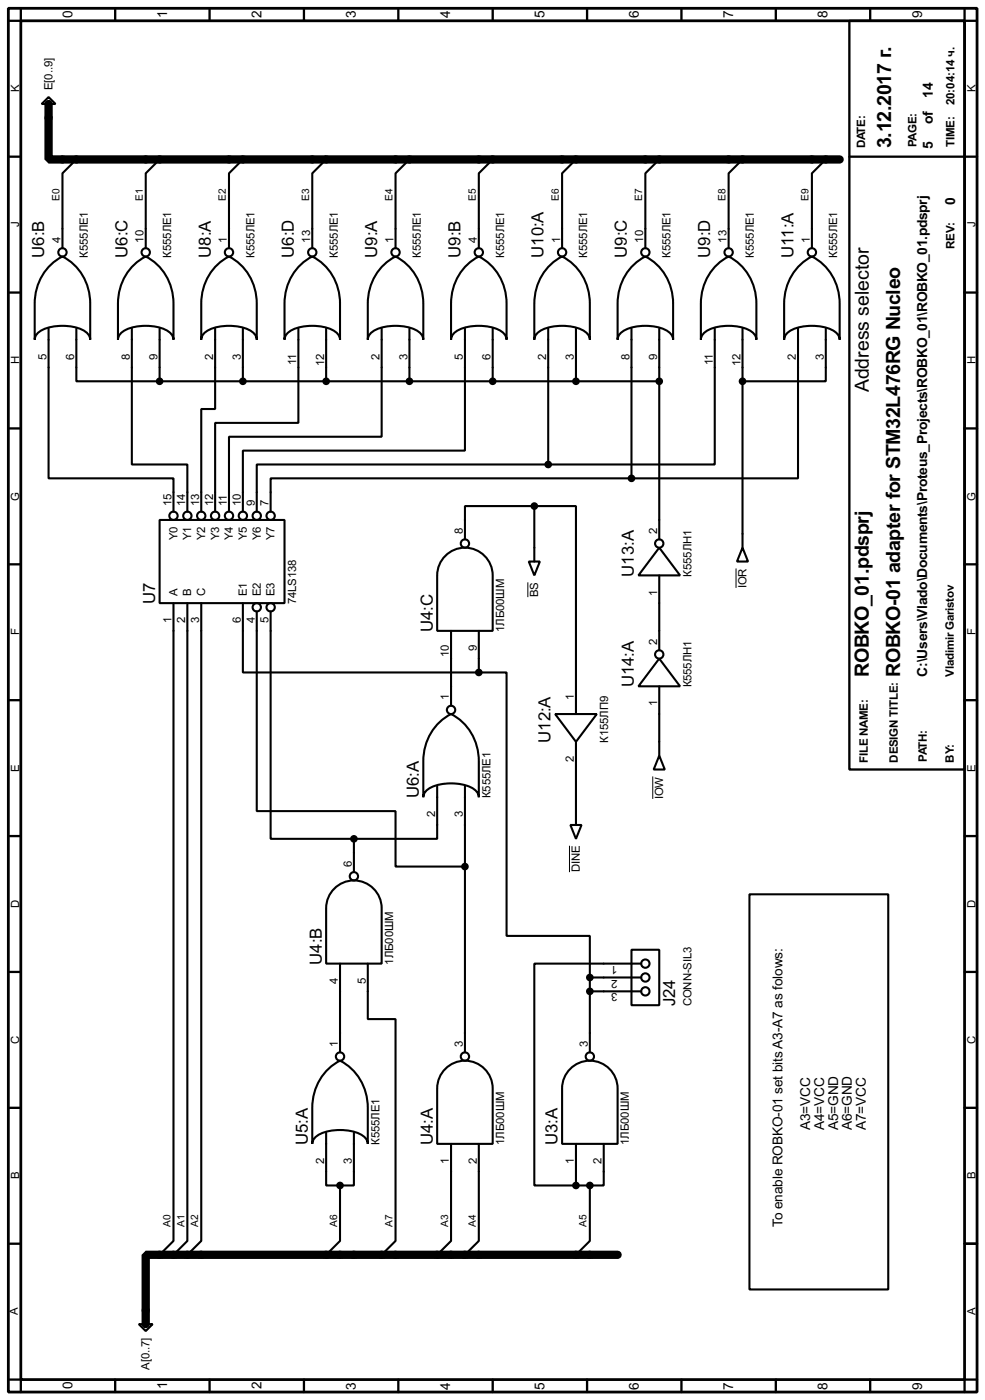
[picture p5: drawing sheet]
<svg xmlns="http://www.w3.org/2000/svg" width="180mm" height="256mm" viewBox="0 0 180 256" stroke-linecap="round" stroke-linejoin="round" font-family="sans-serif">
<path d="M1.5 1.5h177.3v253.5h-177.3zM3.8 3.8h172.7v248.9h-172.7z" fill="none" stroke="#000" stroke-width=".51"/>
<g fill="none" stroke="#000" stroke-width=".42">
<path d="M3.8 1.5v2.3h-2.3M21.1 1.5v2.3M38.4 1.5v2.3M55.6 1.5v2.3M72.9 1.5v2.3M90.2 1.5v2.3M107.4 1.5v2.3M124.7 1.5v2.3M142 1.5v2.3M155.4 3.8h21.1v137.2h-21.1zM159.3 1.5v2.3M176.5 1.5v2.3h2.3"/>
<path d="M1.5 28.7h2.3M155.4 28.7h23.4M1.5 53.6h2.3M176.5 53.6h2.3M1.5 78.5h2.3M176.5 78.5h2.3M1.5 103.4h2.3M176.5 103.4h2.3M1.5 128.3h2.3M176.5 128.3h2.3M1.5 153.2h2.3M176.5 153.2h2.3"/>
<path d="M1.5 178.1h2.3M176.5 178.1h2.3M1.5 202.9h2.3M176.5 202.9h2.3M1.5 227.8h2.3M176.5 227.8h2.3M1.5 252.7h2.3v2.3M21.1 252.7v2.3M38.4 252.7v2.3M55.6 252.7v2.3M72.9 252.7v2.3M90.2 252.7v2.3"/>
<path d="M107.4 252.7v2.3M124.7 252.7v2.3M142 252.7v2.3M159.3 252.7v2.3M178.8 252.7h-2.3v2.3"/>
</g>
<path d="M8.9 19v10.2h144.8M113 229.9h-86.3v12.7" fill="none" stroke="#000" stroke-width="1.5"/>
<g fill="none" stroke="#000" stroke-width=".38">
<path d="M8.9 17.8l1.3 1.2h-2.6zM14 29.2l-2.6 2.5v13.8M29.2 29.2l-2.5 2.5v13.8M44.4 29.2l-2.5 2.5v13.8M59.7 29.2l-2.6 2.5v13.8M74.9 29.2l-2.5 2.5v13.8M90.2 29.2l-2.6 2.5v13.8M105.4 29.2l-2.5 2.5v13.8M120.6 29.2l-2.5 2.5v13.8M135.9 29.2l-2.6 2.5v13.8M151.1 29.2l-2.5 2.5v13.8M9 48.8l1.5-1.3 .9-.5a9.5 9.5 0 0 1 5.1 8.6v6.6a2.2 2.2 0 0 0-1.5-1.8 9.2 9.2 0 0 0-7.8 .4l-.7 .9-.2 .5v-6.6a9.9 9.9 0 0 1 2.7-6.8z"/>
<path d="M24.2 48.8l1.6-1.3 .9-.5a9.5 9.5 0 0 1 5 8.6v6.6a2.2 2.2 0 0 0-1.4-1.8 9.2 9.2 0 0 0-7.8 .4l-.8 .9-.1 .5v-6.6a9.9 9.9 0 0 1 2.6-6.8zM39.5 48.8l1.5-1.3 .9-.5a9.5 9.5 0 0 1 5.1 8.6v6.6a2.2 2.2 0 0 0-1.5-1.8 9.2 9.2 0 0 0-7.8 .4l-.8 .9-.1 .5v-6.6a9.9 9.9 0 0 1 2.7-6.8zM54.7 48.8l1.6-1.3 .8-.5a9.5 9.5 0 0 1 5.1 8.6v6.6a2.2 2.2 0 0 0-1.5-1.8 9.2 9.2 0 0 0-7.8 .4l-.7 .9-.1 .5v-6.6a9.9 9.9 0 0 1 2.6-6.8zM69.9 48.8l1.6-1.3 .9-.5a9.5 9.5 0 0 1 5.1 8.6v6.6a2.2 2.2 0 0 0-1.5-1.8 9.2 9.2 0 0 0-7.8 .4l-.8 .9-.1 .5v-6.6a9.9 9.9 0 0 1 2.6-6.8zM85.2 48.8l1.5-1.3 .9-.5a9.5 9.5 0 0 1 5.1 8.6v6.6a2.2 2.2 0 0 0-1.5-1.8 9.2 9.2 0 0 0-7.8 .4l-.7 .9-.2 .5v-6.6a9.9 9.9 0 0 1 2.7-6.8zM100.4 48.8l1.6-1.3 .9-.5a9.5 9.5 0 0 1 5 8.6v6.6a2.2 2.2 0 0 0-1.4-1.8 9.2 9.2 0 0 0-7.8 .4l-.8 .9-.1 .5v-6.6a9.9 9.9 0 0 1 2.6-6.8zM115.7 48.8l1.5-1.3 .9-.5a9.5 9.5 0 0 1 5.1 8.6v6.6a2.2 2.2 0 0 0-1.5-1.8 9.2 9.2 0 0 0-7.8 .4l-.8 .9-.1 .5v-6.6a9.9 9.9 0 0 1 2.7-6.8zM130.9 48.8l1.6-1.3 .8-.5a9.5 9.5 0 0 1 5.1 8.6v6.6a2.2 2.2 0 0 0-1.5-1.8 9.2 9.2 0 0 0-7.8 .4l-.7 .9-.1 .5v-6.6a9.9 9.9 0 0 1 2.6-6.8zM146.1 48.8l1.6-1.3 .9-.5a9.5 9.5 0 0 1 5.1 8.6v6.6a2.2 2.2 0 0 0-1.5-1.8 9.2 9.2 0 0 0-7.8 .4l-.8 .9-.1 .5v-6.6a9.9 9.9 0 0 1 2.6-6.8zM8.9 60.2v27.4h22.8v6.1M14 60.2v9.6h15.2M24.1 60.2v24.9h10.2v8.6"/>
<path d="M29.2 69.8h91.4M29.2 60.2v9.6M39.4 60.2v14.7h-2.6v18.8M44.4 60.2v9.6M54.6 60.2v17.3h-15.2v16.2M59.7 60.2v9.6M69.8 60.2v19.8h-27.9v13.7M74.9 60.2v9.6M85.1 60.2v22.3h-40.7v11.2M90.2 60.2v9.6M100.3 60.2v24.9M105.4 60.2v9.6"/>
<path d="M115.6 60.2v27.4M120.6 60.2v38.6M130.8 60.2v24.9h-30.5M135.9 60.2v40.1M146 60.2v27.4h-30.4M151.1 60.2v9.6h-15.2M29.2 95.2h22.9v15.3h-22.9zM97.8 92.7h7.6v38.1M97.8 92.7h-12.7v6.1M97.8 92.7v10.2M100.3 85.1h-53.3v8.6M115.6 87.6h-66.1v6.1"/>
<path d="M31.7 110.5v116.8l-2.5 2.6M34.3 110.5v116.8l-2.6 2.6M36.8 110.5v116.8l-2.5 2.6M44.4 110.5v12.7h43.2M47 112v36.6h25.4v10.1h12.7M49.5 112v41.7h15.3M81.2 102.1a5.1 5.1 0 0 1 5.6-1.5 5.1 5.1 0 0 1 3.4 4.8v10.2h-10.2v-10.2a5.1 5.1 0 0 1 1.2-3.3zM82.5 115.6v13.7M87.6 115.6v7.6M96.8 102.9h2l-1 2.5zM120.6 100.3l3.9 5.1h-7.7zM120.6 105.4v13.7"/>
<path d="M135.9 100.3l1 2.6h-2zM80.1 132.6l1.6-1.3 .8-.5a9.5 9.5 0 0 1 5.1 8.6v6.6a2.2 2.2 0 0 0-1.5-1.8 9.2 9.2 0 0 0-7.8 .4l-.7 .9-.1 .5v-6.6a9.9 9.9 0 0 1 2.6-6.8zM87.6 123.2h5.1v48.2h15.2v7.7M101.6 130.8h7.6l-3.8 5.1zM105.4 135.9v15.2M120.6 120.6l3.9 5.1h-7.7zM120.6 138.4l1.1 2.6h-2.1zM120.6 125.7v12.7M64.8 153.7v6.1M80 144v9.7h-15.2M85.1 144v48.8M104.4 151.1h2l-1 2.6z"/>
<path d="M60.9 163.1a5.1 5.1 0 0 1 5.6-1.5 5.1 5.1 0 0 1 3.3 4.8v10.1h-10.1v-10.1a5.1 5.1 0 0 1 1.2-3.3zM62.2 176.5v16.3M67.3 176.5v10.2h5.1v40.6l-2.6 2.6M107.9 179.1v13.7M107.9 179.1h9.4M115.6 174h5v10.1h-5zM117.3 176.5h-19.5v40.7h7.6M137.2 163.8h25.4v72.4h-25.4zM59.8 196.1l1.5-1.3 .9-.5a9.5 9.5 0 0 1 5.1 8.6v6.6a2.2 2.2 0 0 0-1.5-1.8 9.2 9.2 0 0 0-7.8 .4l-.7 .9-.2 .5v-6.6a9.9 9.9 0 0 1 2.7-6.8zM81.2 196.1a5.1 5.1 0 0 1 5.6-1.5 5.1 5.1 0 0 1 3.4 4.8v10.1h-10.2v-10.1a5.1 5.1 0 0 1 1.2-3.3zM104.1 196.1a5.1 5.1 0 0 1 5.6-1.5 5.1 5.1 0 0 1 3.3 4.8v10.1h-10.1v-10.1a5.1 5.1 0 0 1 1.2-3.3zM107.9 181.6h9.4"/>
<path d="M59.7 207.5v9.7h2.5M62.2 217.2v10.1l-2.5 2.6M64.8 207.5v9.7h-2.6M82.5 209.5v17.8l-2.5 2.6M87.6 209.5v17.8l-2.5 2.6M105.4 217.2h2.5M105.4 209.5v7.7M107.9 217.2v10.1l-2.5 2.6M110.5 209.5v7.7h-2.6M25.4 242.6h2.5l-1.2 1.2z"/>
<circle cx="11.4" cy="46.2" r=".76"/>
<circle cx="26.7" cy="46.2" r=".76"/>
<circle cx="41.9" cy="46.2" r=".76"/>
<circle cx="57.1" cy="46.2" r=".76"/>
<circle cx="72.4" cy="46.2" r=".76"/>
<circle cx="87.6" cy="46.2" r=".76"/>
<circle cx="102.9" cy="46.2" r=".76"/>
<circle cx="118.1" cy="46.2" r=".76"/>
<circle cx="133.3" cy="46.2" r=".76"/>
<circle cx="148.6" cy="46.2" r=".76"/>
<circle cx="31.7" cy="94.5" r=".76"/>
<circle cx="34.3" cy="94.5" r=".76"/>
<circle cx="36.8" cy="94.5" r=".76"/>
<circle cx="39.4" cy="94.5" r=".76"/>
<circle cx="41.9" cy="94.5" r=".76"/>
<circle cx="44.4" cy="94.5" r=".76"/>
<circle cx="47" cy="94.5" r=".76"/>
<circle cx="49.5" cy="94.5" r=".76"/>
<circle cx="85.1" cy="99.6" r=".76"/>
<circle cx="120.6" cy="99.6" r=".76"/>
<circle cx="47" cy="111.3" r=".76"/>
<circle cx="49.5" cy="111.3" r=".76"/>
<circle cx="120.6" cy="119.9" r=".76"/>
<circle cx="82.5" cy="130" r=".76"/>
<circle cx="64.8" cy="160.5" r=".76"/>
<circle cx="118.1" cy="176.5" r=".76"/>
<circle cx="118.1" cy="179.1" r=".76"/>
<circle cx="62.2" cy="193.5" r=".76"/>
<circle cx="85.1" cy="193.5" r=".76"/>
<circle cx="107.9" cy="193.5" r=".76"/>
<circle cx="118.1" cy="181.6" r=".76"/>
</g>
<g fill="#000" stroke="#000" stroke-width=".38">
<circle cx="29.2" cy="69.8" r=".51"/>
<circle cx="44.4" cy="69.8" r=".51"/>
<circle cx="59.7" cy="69.8" r=".51"/>
<circle cx="74.9" cy="69.8" r=".51"/>
<circle cx="90.2" cy="69.8" r=".51"/>
<circle cx="105.4" cy="69.8" r=".51"/>
<circle cx="120.6" cy="69.8" r=".51"/>
<circle cx="135.9" cy="69.8" r=".51"/>
<circle cx="97.8" cy="92.7" r=".51"/>
<circle cx="100.3" cy="85.1" r=".51"/>
<circle cx="115.6" cy="87.6" r=".51"/>
<circle cx="87.6" cy="123.2" r=".51"/>
<circle cx="64.8" cy="153.7" r=".51"/>
<circle cx="85.1" cy="158.7" r=".51"/>
<circle cx="107.9" cy="179.1" r=".51"/>
<circle cx="107.9" cy="181.6" r=".51"/>
<circle cx="62.2" cy="217.2" r=".51"/>
<circle cx="105.4" cy="217.2" r=".51"/>
<circle cx="107.9" cy="217.2" r=".51"/>
</g>
<path d="M96.6 106.7v2.7M134.7 104.1v3.6M104.2 154.9v4.9M119.5 142.2v4.1" fill="none" stroke="#000" stroke-width=".18"/>
<g font-size="4">
<text x="163.1" y="27.2" transform="rotate(-90 163.1 27.2)">3.12.2017 г.</text>
<text x="159" y="71.9" transform="rotate(-90 159 71.9)">Address selector</text>
<text x="159" y="124" transform="rotate(-90 159 124)">ROBKO_01.pdsprj</text>
<text x="164.8" y="124" transform="rotate(-90 164.8 124)">ROBKO-01 adapter for STM32L476RG Nucleo</text>
</g>
<g font-size="3.4">
<text x="8.1" y="47.2" transform="rotate(-90 8.1 47.2)">U6:B</text>
<text x="23.3" y="47.2" transform="rotate(-90 23.3 47.2)">U6:C</text>
<text x="38.6" y="47.2" transform="rotate(-90 38.6 47.2)">U8:A</text>
<text x="53.8" y="47.2" transform="rotate(-90 53.8 47.2)">U6:D</text>
<text x="69" y="47.2" transform="rotate(-90 69 47.2)">U9:A</text>
<text x="84.3" y="47.2" transform="rotate(-90 84.3 47.2)">U9:B</text>
<text x="99.5" y="47.2" transform="rotate(-90 99.5 47.2)">U10:A</text>
<text x="114.7" y="47.2" transform="rotate(-90 114.7 47.2)">U9:C</text>
<text x="130" y="47.2" transform="rotate(-90 130 47.2)">U9:D</text>
<text x="145.2" y="47.2" transform="rotate(-90 145.2 47.2)">U11:A</text>
<text x="116" y="105.6" transform="rotate(-90 116 105.6)">U13:A</text>
<text x="28.4" y="110.7" transform="rotate(-90 28.4 110.7)">U7</text>
<text x="79.2" y="115.8" transform="rotate(-90 79.2 115.8)">U4:C</text>
<text x="116" y="125.9" transform="rotate(-90 116 125.9)">U14:A</text>
<text x="100.8" y="136.1" transform="rotate(-90 100.8 136.1)">U12:A</text>
<text x="76.7" y="146.2" transform="rotate(-90 76.7 146.2)">U6:A</text>
<text x="58.9" y="176.7" transform="rotate(-90 58.9 176.7)">U4:B</text>
<text x="123.6" y="184.3" transform="rotate(-90 123.6 184.3)">J24</text>
<text x="56.3" y="209.7" transform="rotate(-90 56.3 209.7)">U5:A</text>
<text x="79.2" y="209.7" transform="rotate(-90 79.2 209.7)">U4:A</text>
<text x="102" y="209.7" transform="rotate(-90 102 209.7)">U3:A</text>
</g>
<g font-size="2.8">
<text x="13.3" y="3.2" transform="rotate(-90 13.3 3.2)">0</text>
<text x="30.6" y="3.2" transform="rotate(-90 30.6 3.2)">1</text>
<text x="47.8" y="3.2" transform="rotate(-90 47.8 3.2)">2</text>
<text x="65.1" y="3.2" transform="rotate(-90 65.1 3.2)">3</text>
<text x="82.4" y="3.2" transform="rotate(-90 82.4 3.2)">4</text>
<text x="99.7" y="3.2" transform="rotate(-90 99.7 3.2)">5</text>
<text x="116.9" y="3.2" transform="rotate(-90 116.9 3.2)">6</text>
<text x="134.2" y="3.2" transform="rotate(-90 134.2 3.2)">7</text>
<text x="151.5" y="3.2" transform="rotate(-90 151.5 3.2)">8</text>
<text x="168.7" y="3.2" transform="rotate(-90 168.7 3.2)">9</text>
<text x="170.7" y="17.9" transform="rotate(-90 170.7 17.9)">14</text>
<text x="170.7" y="22.7" transform="rotate(-90 170.7 22.7)">of</text>
<text x="170.7" y="27.3" transform="rotate(-90 170.7 27.3)">5</text>
<text x="174.8" y="37.5" transform="rotate(-90 174.8 37.5)">0</text>
<text x="169.7" y="124" transform="rotate(-90 169.7 124)">C:\Users\Vlado\Documents\Proteus_Projects\ROBKO_01\ROBKO_01.pdsprj</text>
<text x="148.3" y="207" transform="rotate(-90 148.3 207)">A3=VCC</text>
<text x="150.8" y="207" transform="rotate(-90 150.8 207)">A4=VCC</text>
<text x="153.4" y="207" transform="rotate(-90 153.4 207)">A5=GND</text>
<text x="155.9" y="207" transform="rotate(-90 155.9 207)">A6=GND</text>
<text x="158.5" y="207" transform="rotate(-90 158.5 207)">A7=VCC</text>
<text x="143.2" y="224.8" transform="rotate(-90 143.2 224.8)">To enable ROBKO-01 set bits A3-A7 as folows:</text>
<text x="13.3" y="254.4" transform="rotate(-90 13.3 254.4)">0</text>
<text x="30.6" y="254.4" transform="rotate(-90 30.6 254.4)">1</text>
<text x="47.8" y="254.4" transform="rotate(-90 47.8 254.4)">2</text>
<text x="65.1" y="254.7" transform="rotate(-90 65.1 254.7)">3</text>
<text x="82.4" y="254.7" transform="rotate(-90 82.4 254.7)">4</text>
<text x="99.7" y="254.7" transform="rotate(-90 99.7 254.7)">5</text>
<text x="116.9" y="254.7" transform="rotate(-90 116.9 254.7)">6</text>
<text x="134.2" y="254.7" transform="rotate(-90 134.2 254.7)">7</text>
<text x="151.5" y="254.7" transform="rotate(-90 151.5 254.7)">8</text>
<text x="168.7" y="254.7" transform="rotate(-90 168.7 254.7)">9</text>
</g>
<g font-size="2.4">
<text x="174.7" y="19.3" transform="rotate(-90 174.7 19.3)">20:04:14 ч.</text>
<text x="158.3" y="27.2" transform="rotate(-90 158.3 27.2)">DATE:</text>
<text x="167.7" y="26.9" transform="rotate(-90 167.7 26.9)">PAGE:</text>
<text x="174.7" y="26.9" transform="rotate(-90 174.7 26.9)">TIME:</text>
<text x="174.7" y="45.6" transform="rotate(-90 174.7 45.6)">REV:</text>
<text x="174.6" y="124" transform="rotate(-90 174.6 124)">Vladimir Garistov</text>
<text x="158.8" y="139.7" transform="rotate(-90 158.8 139.7)">FILE NAME:</text>
<text x="164.3" y="139.7" transform="rotate(-90 164.3 139.7)">DESIGN TITLE:</text>
<text x="169.6" y="139.6" transform="rotate(-90 169.6 139.6)">PATH:</text>
<text x="174.6" y="139.7" transform="rotate(-90 174.6 139.7)">BY:</text>
</g>
<g font-size="2.3">
<text x="3.5" y="16.9" transform="rotate(-90 3.5 16.9)">K</text>
<text x="9.6" y="16.5" transform="rotate(-90 9.6 16.5)">E[0..9]</text>
<text x="178.5" y="16.9" transform="rotate(-90 178.5 16.9)">K</text>
<text x="3.5" y="41.7" transform="rotate(-90 3.5 41.7)">J</text>
<text x="178.5" y="41.7" transform="rotate(-90 178.5 41.7)">J</text>
<text x="11" y="44.5" transform="rotate(-90 11 44.5)">4</text>
<text x="16.1" y="47.2" transform="rotate(-90 16.1 47.2)">К555ЛЕ1</text>
<text x="26.3" y="44.5" transform="rotate(-90 26.3 44.5)">10</text>
<text x="31.3" y="47.2" transform="rotate(-90 31.3 47.2)">К555ЛЕ1</text>
<text x="41.5" y="44.5" transform="rotate(-90 41.5 44.5)">1</text>
<text x="46.6" y="47.2" transform="rotate(-90 46.6 47.2)">К555ЛЕ1</text>
<text x="56.8" y="44.5" transform="rotate(-90 56.8 44.5)">13</text>
<text x="61.8" y="47.2" transform="rotate(-90 61.8 47.2)">К555ЛЕ1</text>
<text x="72" y="44.5" transform="rotate(-90 72 44.5)">1</text>
<text x="77" y="47.2" transform="rotate(-90 77 47.2)">К555ЛЕ1</text>
<text x="87.2" y="44.5" transform="rotate(-90 87.2 44.5)">4</text>
<text x="92.2" y="47.2" transform="rotate(-90 92.2 47.2)">К555ЛЕ1</text>
<text x="102.5" y="44.5" transform="rotate(-90 102.5 44.5)">1</text>
<text x="107.5" y="47.2" transform="rotate(-90 107.5 47.2)">К555ЛЕ1</text>
<text x="117.7" y="44.5" transform="rotate(-90 117.7 44.5)">10</text>
<text x="122.7" y="47.2" transform="rotate(-90 122.7 47.2)">К555ЛЕ1</text>
<text x="133" y="44.5" transform="rotate(-90 133 44.5)">13</text>
<text x="138" y="47.2" transform="rotate(-90 138 47.2)">К555ЛЕ1</text>
<text x="148.2" y="44.5" transform="rotate(-90 148.2 44.5)">1</text>
<text x="153.2" y="47.2" transform="rotate(-90 153.2 47.2)">К555ЛЕ1</text>
<text x="8.5" y="65.9" transform="rotate(-90 8.5 65.9)">5</text>
<text x="13.6" y="65.9" transform="rotate(-90 13.6 65.9)">6</text>
<text x="23.7" y="65.9" transform="rotate(-90 23.7 65.9)">8</text>
<text x="28.8" y="65.9" transform="rotate(-90 28.8 65.9)">9</text>
<text x="39" y="65.9" transform="rotate(-90 39 65.9)">2</text>
<text x="44.1" y="65.9" transform="rotate(-90 44.1 65.9)">3</text>
<text x="69.5" y="65.9" transform="rotate(-90 69.5 65.9)">2</text>
<text x="74.5" y="65.9" transform="rotate(-90 74.5 65.9)">3</text>
<text x="84.7" y="65.9" transform="rotate(-90 84.7 65.9)">5</text>
<text x="89.8" y="65.9" transform="rotate(-90 89.8 65.9)">6</text>
<text x="99.9" y="65.9" transform="rotate(-90 99.9 65.9)">2</text>
<text x="105" y="65.9" transform="rotate(-90 105 65.9)">3</text>
<text x="115.2" y="65.9" transform="rotate(-90 115.2 65.9)">8</text>
<text x="120.3" y="65.9" transform="rotate(-90 120.3 65.9)">9</text>
<text x="145.7" y="65.9" transform="rotate(-90 145.7 65.9)">2</text>
<text x="150.7" y="65.9" transform="rotate(-90 150.7 65.9)">3</text>
<text x="3.5" y="66.8" transform="rotate(-90 3.5 66.8)">H</text>
<text x="54.2" y="66.9" transform="rotate(-90 54.2 66.9)">11</text>
<text x="59.3" y="67.1" transform="rotate(-90 59.3 67.1)">12</text>
<text x="130.4" y="66.9" transform="rotate(-90 130.4 66.9)">11</text>
<text x="135.5" y="67.1" transform="rotate(-90 135.5 67.1)">12</text>
<text x="178.5" y="66.8" transform="rotate(-90 178.5 66.8)">H</text>
<text x="3.5" y="91.7" transform="rotate(-90 3.5 91.7)">G</text>
<text x="31.4" y="92.7" transform="rotate(-90 31.4 92.7)">15</text>
<text x="33.9" y="92.7" transform="rotate(-90 33.9 92.7)">14</text>
<text x="36.4" y="92.7" transform="rotate(-90 36.4 92.7)">13</text>
<text x="39" y="92.7" transform="rotate(-90 39 92.7)">12</text>
<text x="41.5" y="92.7" transform="rotate(-90 41.5 92.7)">11</text>
<text x="44.1" y="92.7" transform="rotate(-90 44.1 92.7)">10</text>
<text x="46.6" y="92.7" transform="rotate(-90 46.6 92.7)">9</text>
<text x="49.1" y="92.7" transform="rotate(-90 49.1 92.7)">7</text>
<text x="178.5" y="91.7" transform="rotate(-90 178.5 91.7)">G</text>
<text x="32.5" y="98.9" transform="rotate(-90 32.5 98.9)">Y0</text>
<text x="35" y="98.9" transform="rotate(-90 35 98.9)">Y1</text>
<text x="37.5" y="98.9" transform="rotate(-90 37.5 98.9)">Y2</text>
<text x="40.1" y="98.9" transform="rotate(-90 40.1 98.9)">Y3</text>
<text x="42.6" y="98.9" transform="rotate(-90 42.6 98.9)">Y4</text>
<text x="45.2" y="98.9" transform="rotate(-90 45.2 98.9)">Y5</text>
<text x="47.7" y="98.9" transform="rotate(-90 47.7 98.9)">Y6</text>
<text x="50.2" y="98.9" transform="rotate(-90 50.2 98.9)">Y7</text>
<text x="84.7" y="97.8" transform="rotate(-90 84.7 97.8)">8</text>
<text x="120.3" y="97.8" transform="rotate(-90 120.3 97.8)">2</text>
<text x="126.5" y="105.6" transform="rotate(-90 126.5 105.6)">К555ЛН1</text>
<text x="136.6" y="107.7" transform="rotate(-90 136.6 107.7)">IOR</text>
<text x="32.5" y="109.2" transform="rotate(-90 32.5 109.2)">A</text>
<text x="35" y="109.2" transform="rotate(-90 35 109.2)">B</text>
<text x="37.5" y="109.2" transform="rotate(-90 37.5 109.2)">C</text>
<text x="45.2" y="109.2" transform="rotate(-90 45.2 109.2)">E1</text>
<text x="47.7" y="109.2" transform="rotate(-90 47.7 109.2)">E2</text>
<text x="50.2" y="109.2" transform="rotate(-90 50.2 109.2)">E3</text>
<text x="54.2" y="110.7" transform="rotate(-90 54.2 110.7)">74LS138</text>
<text x="98.5" y="109.4" transform="rotate(-90 98.5 109.4)">BS</text>
<text x="120.3" y="109.1" transform="rotate(-90 120.3 109.1)">1</text>
<text x="3.5" y="116.4" transform="rotate(-90 3.5 116.4)">F</text>
<text x="31.4" y="114.2" transform="rotate(-90 31.4 114.2)">1</text>
<text x="33.9" y="114.2" transform="rotate(-90 33.9 114.2)">2</text>
<text x="36.4" y="114.2" transform="rotate(-90 36.4 114.2)">3</text>
<text x="44.1" y="114.2" transform="rotate(-90 44.1 114.2)">6</text>
<text x="46.6" y="114.2" transform="rotate(-90 46.6 114.2)">4</text>
<text x="49.1" y="114.2" transform="rotate(-90 49.1 114.2)">5</text>
<text x="87.2" y="119.3" transform="rotate(-90 87.2 119.3)">9</text>
<text x="92.2" y="115.8" transform="rotate(-90 92.2 115.8)">1ЛБ00ШМ</text>
<text x="120.3" y="118.1" transform="rotate(-90 120.3 118.1)">2</text>
<text x="178.5" y="116.4" transform="rotate(-90 178.5 116.4)">F</text>
<text x="82.2" y="120.4" transform="rotate(-90 82.2 120.4)">10</text>
<text x="126.5" y="125.9" transform="rotate(-90 126.5 125.9)">К555ЛН1</text>
<text x="82.2" y="128.3" transform="rotate(-90 82.2 128.3)">1</text>
<text x="105" y="128.3" transform="rotate(-90 105 128.3)">1</text>
<text x="120.3" y="129.4" transform="rotate(-90 120.3 129.4)">1</text>
<text x="111.3" y="136.1" transform="rotate(-90 111.3 136.1)">К155ЛП9</text>
<text x="3.5" y="141.4" transform="rotate(-90 3.5 141.4)">E</text>
<text x="105" y="139.6" transform="rotate(-90 105 139.6)">2</text>
<text x="178.5" y="141.4" transform="rotate(-90 178.5 141.4)">E</text>
<text x="79.6" y="149.7" transform="rotate(-90 79.6 149.7)">2</text>
<text x="84.7" y="149.7" transform="rotate(-90 84.7 149.7)">3</text>
<text x="89.7" y="146.2" transform="rotate(-90 89.7 146.2)">К555ЛЕ1</text>
<text x="121.4" y="146.3" transform="rotate(-90 121.4 146.3)">IOW</text>
<text x="64.4" y="158.7" transform="rotate(-90 64.4 158.7)">6</text>
<text x="106.1" y="159.8" transform="rotate(-90 106.1 159.8)">DINE</text>
<text x="3.5" y="166.3" transform="rotate(-90 3.5 166.3)">D</text>
<text x="178.5" y="166.3" transform="rotate(-90 178.5 166.3)">D</text>
<text x="72" y="176.7" transform="rotate(-90 72 176.7)">1ЛБ00ШМ</text>
<text x="113" y="176.9" transform="rotate(-180 113 176.9)">1</text>
<text x="113" y="179.5" transform="rotate(-180 113 179.5)">2</text>
<text x="61.8" y="180.2" transform="rotate(-90 61.8 180.2)">4</text>
<text x="66.9" y="180.2" transform="rotate(-90 66.9 180.2)">5</text>
<text x="113" y="182" transform="rotate(-180 113 182)">3</text>
<text x="126.5" y="184.3" transform="rotate(-90 126.5 184.3)">CONN-SIL3</text>
<text x="3.5" y="191.2" transform="rotate(-90 3.5 191.2)">C</text>
<text x="61.8" y="191.8" transform="rotate(-90 61.8 191.8)">1</text>
<text x="84.7" y="191.8" transform="rotate(-90 84.7 191.8)">3</text>
<text x="107.6" y="191.8" transform="rotate(-90 107.6 191.8)">3</text>
<text x="178.5" y="191.2" transform="rotate(-90 178.5 191.2)">C</text>
<text x="69.4" y="209.7" transform="rotate(-90 69.4 209.7)">К555ЛЕ1</text>
<text x="92.2" y="209.7" transform="rotate(-90 92.2 209.7)">1ЛБ00ШМ</text>
<text x="115.1" y="209.7" transform="rotate(-90 115.1 209.7)">1ЛБ00ШМ</text>
<text x="59.3" y="213.2" transform="rotate(-90 59.3 213.2)">2</text>
<text x="64.4" y="213.2" transform="rotate(-90 64.4 213.2)">3</text>
<text x="82.2" y="213.2" transform="rotate(-90 82.2 213.2)">1</text>
<text x="87.2" y="213.2" transform="rotate(-90 87.2 213.2)">2</text>
<text x="105" y="213.2" transform="rotate(-90 105 213.2)">1</text>
<text x="110.1" y="213.2" transform="rotate(-90 110.1 213.2)">2</text>
<text x="3.5" y="216.1" transform="rotate(-90 3.5 216.1)">B</text>
<text x="178.5" y="216.1" transform="rotate(-90 178.5 216.1)">B</text>
<text x="3.3" y="241" transform="rotate(-90 3.3 241)">A</text>
<text x="178.5" y="241" transform="rotate(-90 178.5 241)">A</text>
<text x="27.4" y="251" transform="rotate(-90 27.4 251)">A[0..7]</text>
</g>
<g font-size="2.1">
<text x="10.9" y="36.8" transform="rotate(-90 10.9 36.8)">E0</text>
<text x="26.1" y="36.8" transform="rotate(-90 26.1 36.8)">E1</text>
<text x="41.4" y="36.8" transform="rotate(-90 41.4 36.8)">E2</text>
<text x="56.6" y="36.8" transform="rotate(-90 56.6 36.8)">E3</text>
<text x="71.8" y="36.8" transform="rotate(-90 71.8 36.8)">E4</text>
<text x="87.1" y="36.8" transform="rotate(-90 87.1 36.8)">E5</text>
<text x="102.3" y="36.8" transform="rotate(-90 102.3 36.8)">E6</text>
<text x="117.5" y="36.8" transform="rotate(-90 117.5 36.8)">E7</text>
<text x="132.8" y="36.8" transform="rotate(-90 132.8 36.8)">E8</text>
<text x="148" y="36.8" transform="rotate(-90 148 36.8)">E9</text>
<text x="31.2" y="224.8" transform="rotate(-90 31.2 224.8)">A0</text>
<text x="33.7" y="224.8" transform="rotate(-90 33.7 224.8)">A1</text>
<text x="36.3" y="224.8" transform="rotate(-90 36.3 224.8)">A2</text>
<text x="61.7" y="224.8" transform="rotate(-90 61.7 224.8)">A6</text>
<text x="71.8" y="224.8" transform="rotate(-90 71.8 224.8)">A7</text>
<text x="82" y="224.8" transform="rotate(-90 82 224.8)">A3</text>
<text x="87.1" y="224.8" transform="rotate(-90 87.1 224.8)">A4</text>
<text x="107.4" y="224.8" transform="rotate(-90 107.4 224.8)">A5</text>
</g>
</svg>
